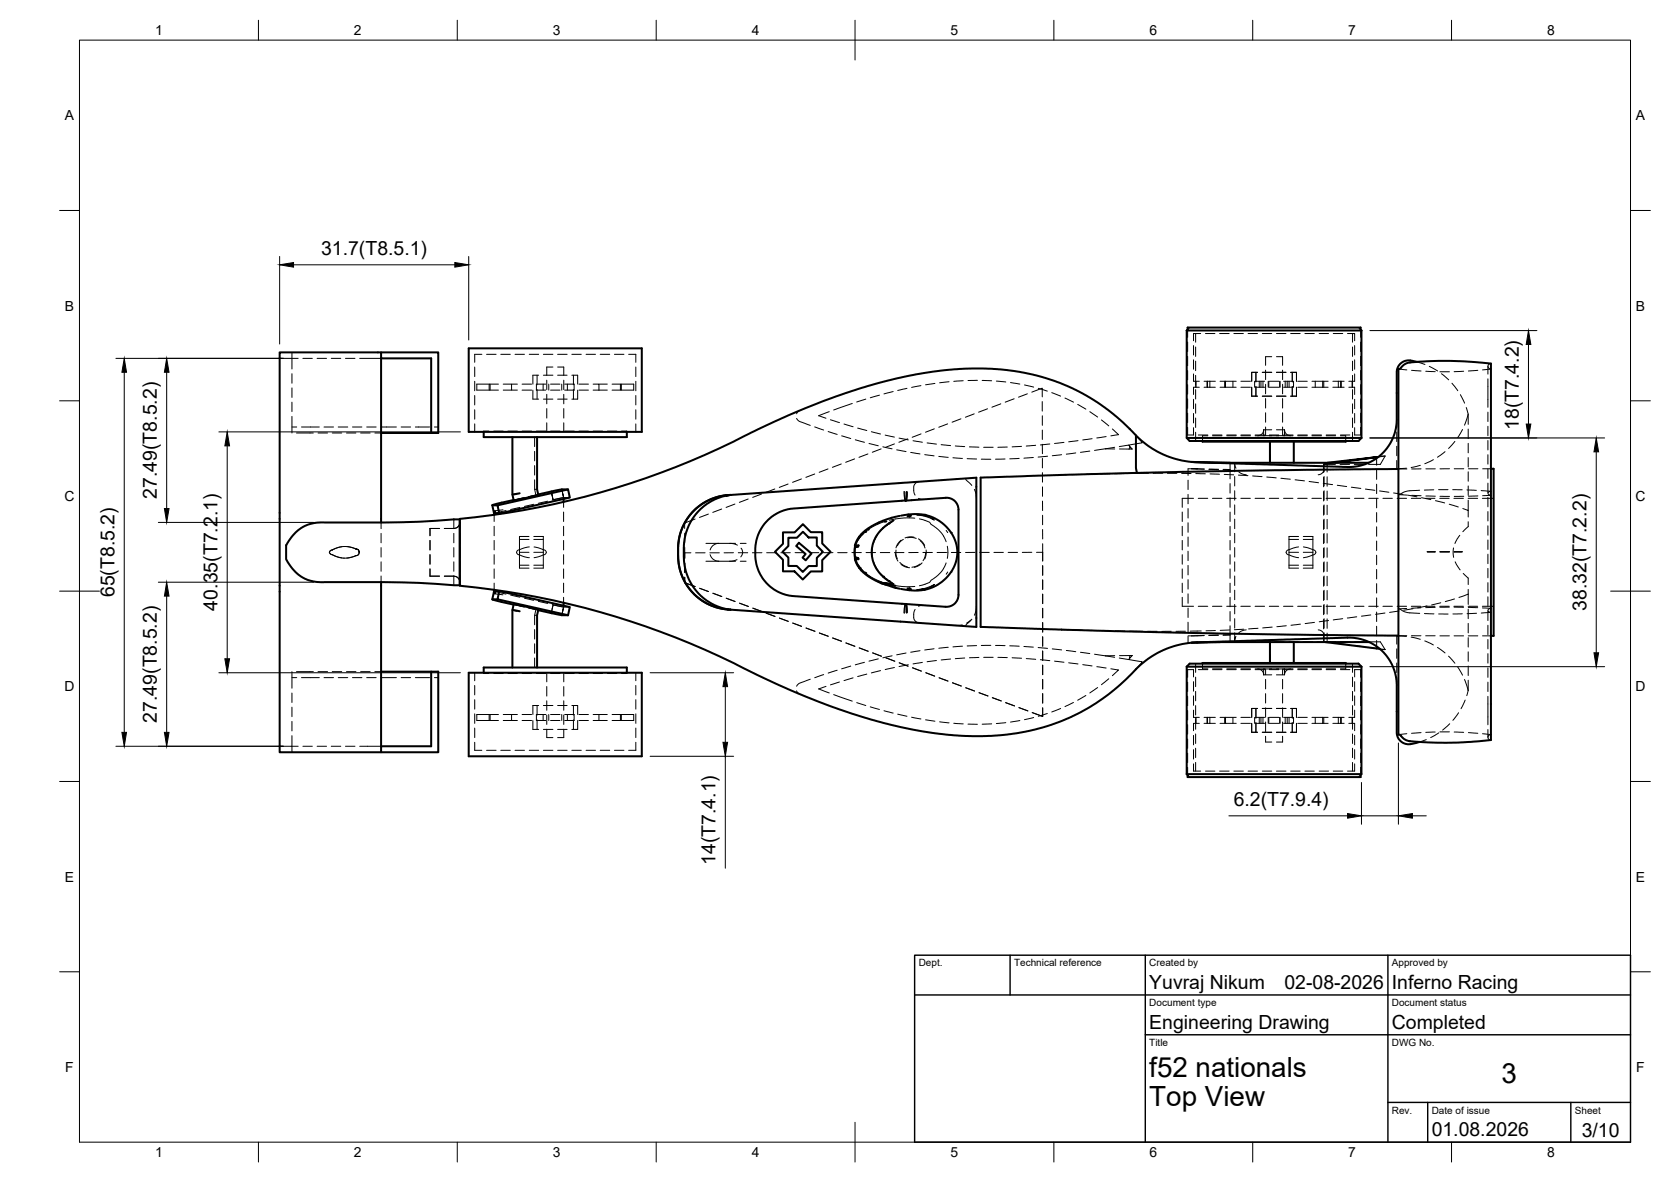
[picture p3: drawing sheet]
<svg xmlns="http://www.w3.org/2000/svg" width="297mm" height="210mm" viewBox="0 0 297 210" stroke-linecap="round" stroke-linejoin="round" font-family="sans-serif">
<!-- layer: Hidden -->
<g fill="none" stroke="#000" stroke-width=".18">
<path d="M211.4 58.2l-.3 .4v1.3M212.5 59.3v1.5M213.4 59.3h-1.3v1.2M214.3 59.3h1.6M216.8 59.3h1.7M219.3 59.3h1.7M221.8 59.3h1.7M224.4 59.3h1.6M226.9 59.3h1.7M229.4 59.3h1.7M231.9 59.3h1.7M234.5 59.3h1.6"/>
<path d="M237 59.3h1.7M239.5 59.3h1.3v1.2M240.4 59.3v1.5M241.5 58.2l.3 .4v1.3M49.7 63.7h3.3M51.9 74v2.9M51.9 75.9h.8M51.9 62.6v3M51.9 66.4v1.7M51.9 68.9v1.7M51.9 71.4v1.7M52.7 76.9h3"/>
<path d="M53.6 75.9h3.2M53.8 63.7h1.7M56.4 63.7h1.6M56.5 76.9h1.7M57.6 75.9h1.7M58.9 63.7h1.7M59.1 76.9h1.6M60.1 75.9h1.7M61.4 63.7h1.7M61.6 76.9h1.7M62.6 75.9h1.7M63.9 63.7h3.8"/>
<path d="M64.1 76.9h1.7M65.2 75.9h1.7M66.6 76.9h1.1M67.7 75.9h2.8M71.3 75.9h1.7M73.8 75.9h2.6M77.2 75.9h.7M84.4 65.2v1.7M84.4 67.7v1.7M84.4 70.3v1.6M84.4 72.8v1.7M84.4 75.3v1.4"/>
<path d="M84.7 68.2h2.4v1.1h-2.4zM85.6 63h-1.2v1.4M86.5 63h1.7M86.9 76.6h-.9v.1M86.9 68.2v1.1M87.1 69.3h1.5M87.1 68.2h1.5M87.8 76.6h1.6M89 63h1.7M89.4 69.3h1.5M89.4 68.2h1.5M90.3 76.6h1.7"/>
<path d="M91.5 63h1.7M92 68.2h-1.1v1.1h1.1M92.8 76.6h1.7M92.8 68.2h1.7M92.8 69.3h1.7M94.1 63h1.6M94.7 69.3v1.6h1M95 77.7v1.6M95.3 76.6h1.7M95.3 68.2h1.7M95.3 69.3h1.7M95.3 68.2v1.1"/>
<path d="M95.5 66.7v1.7M95.5 69.2v1.7M95.7 66.7h-1v1.5M96.5 68.2v1.1M96.6 70.9h1.7M96.6 66.7h1.7M96.6 63h1.7M97.2 67.5v1.7M97.2 70.1v1.6M97.2 72.6v1.7M97.2 75.1v1.5M97.5 68.2v1.1"/>
<path d="M97.9 76.6h1.6M97.9 68.2h1.6M97.9 69.3h1.6M98.3 65.2h-1.1v1.5M99.1 65.2h1.1v1.5M99.1 70.9h1.7M99.1 66.7h1.7M99.1 63h1.7M99.8 68.2v1.1M100.2 67.5v1.7M100.2 70.1v1.6M100.2 72.6v1.7"/>
<path d="M100.2 75.1v1.5M100.4 76.6h1.7M100.4 68.2h1.7M100.4 69.3h1.7M100.8 68.2v1.1M101.6 66.7h1.1v1.5M101.6 63h1.7M101.9 66.7v1.7M101.9 69.2v1.7M102 68.2v1.1M102.7 69.3v1.6h-1.1M102.9 76.6h1.7"/>
<path d="M102.9 68.2h1.7M102.9 69.3h1.7M104.2 63h1.6M105.4 76.6h1.7M105.4 68.2h1.1v1.1M105.4 69.3h1.1M106.5 68.2h1.4M106.5 69.3h1.4M106.7 63h1.7M108 76.6h1.6M108.8 68.2h1.5M108.8 69.3h1.5"/>
<path d="M109.2 63h1.7M110.3 68.2h2.3v1.1h-2.3zM110.4 68.2v1.1M110.5 76.6h.9v.1M111.7 63h1.3v1.4M113 65.2v1.7M113 67.7v1.7M113 70.3v1.6M113 72.8v1.7M113 75.3v1.4M141.6 74.3l.5 .6 1.9 .7M142.2 72.9l-.6 .6"/>
<path d="M144.8 75.8l1.6 .6M147.2 76.7l1.6 .5M147.4 73.1l-1.9 .8 1.3 .4M147.6 74.6l1.6 .5M149.6 77.4l1.6 .5M150 75.3l1.6 .5M151.5 71.7l-3.3 1.1M152 78.1l1.6 .5M152.4 76.1l1.7 .4M153.9 70.9l-1.6 .5M154.5 78.8l1.6 .4M154.9 76.7l1.6 .4"/>
<path d="M156.3 70.2l-1.6 .5M156.6 79.8l-1.6 .6M156.9 79.4l1.7 .3M157.3 77.3l1.7 .4M158.7 69.6l-1.6 .4M159 78.9l-1.6 .6M159.4 79.9l1.6 .3M159.8 77.8l1.6 .4M161.2 69l-1.6 .4M161.3 78l-1.5 .6M162.3 78.3l1.6 .3M163.7 68.5l-1.7 .3"/>
<path d="M163.7 77.1l-1.6 .6M164.8 78.7l1.6 .2M166.1 76.2l-1.6 .6M166.2 68.1l-1.7 .3M167.3 79l1.7 .2M168.4 75.3l-1.5 .6M168.7 67.8l-1.7 .2M169.8 79.2l1.7 .1M170.8 74.4l-1.6 .6M171.2 67.6l-1.7 .2M172.3 79.4l1.7 .1M173.2 73.5l-1.6 .6"/>
<path d="M173.7 67.6h-1.6M174.6 67.6h1.7M174.8 79.5h1.7M175.5 72.6l-1.6 .6M177.1 67.7l1.7 .2M177.9 71.7l-1.6 .6M179 79.4l-1.6 .1M179.6 68l1.7 .2M180.2 70.9l-1.5 .5M181.6 79.3l-1.7 .1M182.1 68.4l1.6 .4M182.6 70l-1.6 .6"/>
<path d="M183.4 69.7l1.8-.7v1.5M184.1 79.1l-1.7 .1M184.5 69l1.6 .5M185.2 71.3v1.7M185.3 78.9v1.7M185.3 73.9v1.7M185.3 76.4v1.7M186.6 78.9l-1.7 .2M186.9 69.8l1.6 .6M189.1 78.6l-1.7 .2M189.3 70.7l1.5 .7M191.5 71.9l1.5 .8"/>
<path d="M191.6 78.3l-1.7 .2M193.7 73.1l1.4 1M194.1 77.9l-1.7 .3M195.8 74.6l1.3 1.1M196.5 79.7l-2 .3M196.5 79.7l1.6 .1M196.6 77.6l-1.7 .2M197.7 76.2l1.1 1-1.4 .2M198.1 79.5l-1.6 .2M199 79.8h1.8M200.6 79.1l-1.7 .2M200.8 79.3l.4 .5h-.4z"/>
<path d="M201.7 77.1l1.3 1.6-2.4 .4 .2 .2M211.1 75.9v1.4h1v-1.3M211.1 60.8v1.7M211.1 63.3v1.7M211.1 65.8v1.7M211.1 68.3v1.7M211.1 70.9v1.7M211.1 73.4v1.7M212.1 66.4v1.3h1.1M212.1 61.4v1.7M212.1 63.9v1.7M212.1 70.9v1.7"/>
<path d="M212.1 73.5v1.6M212.5 61.6v1.7M212.5 64.2v1.7M212.5 66.7v2.1M212.5 69.2v1.7M212.5 71.7v1.7M212.5 74.3v1.7M212.5 76.8v1.5M212.6 67.7v1.1M213 77.3h1.7M213.2 68.8h-1.1v1.3M214 67.7h1"/>
<path d="M214 68.8h1M214.6 67.7v1.1M214.7 77.4h-1v.9M215 68.8h1M215 67.7h1M215 67.7v1.1M215.5 77.3h1.7M215.5 77.4h1.7M216.8 68.8h1M216.8 67.7h1M217.7 67.7v1.1M217.8 67.7h1.9"/>
<path d="M217.8 68.8h1.9M217.8 67.7v1.1M218 77.3h1.7M218 77.4h1.7M219.1 67.7v1.1M220.6 77.3h1.6M220.6 67.7h1.6M220.6 68.8h1.6M220.6 77.4h1.6M222.5 68.8v1.6h1M223 67.7v1.1M223.1 77.3h1.7"/>
<path d="M223.1 67.7h1.7M223.1 68.8h1.7M223.1 77.4h1.7M223.2 66.2v1.6M223.2 68.7v1.7M223.5 66.2h-1v1.5M223.8 67.7v1.1M224.1 67.7v1.1M224.4 66.2h1.6M224.4 70.4h1.6M224.5 67.7v1.1M224.6 76.4v1h1.4"/>
<path d="M224.6 76.4h1.4M224.6 76.4a1.06 1.06 0 0 1-1.1 1M224.9 65.8v1.6M224.9 68.3v1.7M224.9 70.8v1.7M224.9 73.3v1.7M224.9 75.9v1.5M225.4 67.7v1.1M225.5 67.7v1.1M225.6 77.3h1.7M225.6 67.7h1.7M225.6 68.8h1.7"/>
<path d="M225.6 77.4h1.7M225.8 78.5v1.4M226 63.4h-1.1v1.5M226.9 66.2h1.7M226.9 70.4h1.7M226.9 76.4h1.4M226.9 63.4h1.1v1.5M227.4 67.7v1.1M227.5 67.7v1.1M228 65.8v1.6M228 68.3v1.7M228 70.8v1.7"/>
<path d="M228 73.3v1.7M228 75.9v1.5M228.1 77.3h1.7M228.1 67.7h1.7M228.1 68.8h1.7M228.1 77.4h1.7M228.3 76.4v1h-1.4M228.3 76.4a1.09 1.09 0 0 0 1.1 1M228.4 67.7v1.1M228.8 67.7v1.1M229.1 67.7v1.1M229.4 66.2h1v1.5"/>
<path d="M229.7 66.2v1.6M229.7 68.7v1.7M229.9 67.7v1.1M230.4 68.8v1.6h-1M230.7 77.3h1.6M230.7 67.7h1.6M230.7 68.8h1.6M230.7 77.4h1.6M233.2 77.3h1.7M233.2 67.7h1.9M233.2 68.8h1.9M233.2 77.4h1.7"/>
<path d="M233.8 67.7v1.1M235.1 68.8h1M235.1 67.7h1M235.1 67.7v1.1M235.3 67.7v1.1M235.7 77.3h1.7M235.7 77.4h1.7M236.9 68.8h1M236.9 67.7h1M237.9 67.7h1M237.9 68.8h1M237.9 67.7v1.1"/>
<path d="M238.2 77.3h1.7M238.2 77.4h1v.9M238.3 67.7v1.1M239.7 68.8h1.1v1.3M240.4 68.8v-1.1v1.1M240.4 61.6v1.7M240.4 64.2v1.7M240.4 66.7v1.7M240.4 69.2v1.7M240.4 71.7v1.7M240.4 74.3v1.7M240.4 76.8v1.5"/>
<path d="M240.8 66.4v1.3h-1.1M240.8 61.4v1.7M240.8 63.9v1.7M240.8 70.9v1.7M240.8 73.5v1.6M240.8 76v1.3M241.8 75.9v1.4h-1M241.8 60.8v1.7M241.8 63.3v1.7M241.8 65.8v1.7M241.8 68.3v1.7M241.8 70.9v1.7"/>
<path d="M241.8 73.4v1.7M248.3 74.5v1.4M248.3 76.8v1.7M248.3 79.3v1.7M248.6 65.6l1.4 .1M250.9 65.8l1.7 .1M251.8 64.3l1.5 .5M253.4 66h1.7M254 65.1l1.5 .8M255.9 66h1.7M256.2 66.4l1.3 1.1M258.1 68.1l1 1.3"/>
<path d="M258.6 78.4l-1.1 1.3M259.6 70.1l.7 1.5M259.9 76.3l-.8 1.4M260.1 66h-1.6M260.6 72.4a2.99 2.99 0 0 1-.2 2.9l-.1 .2M261 73.6v1.8M261 76.2v1.7M261 78.8v1.7M262.7 65.8l-1.7 .1M264.5 65.1v1.4M264.5 67.3v5.1M264.5 73.2v1.7"/>
<path d="M264.5 75.7v1.7M264.5 78.3v1.6M265 64.6l-.3 .1-.2 .4 .1 .3 .4 .2-1.5 .1M58.5 98.1l.3 .4 .8 .3 1.6 .4M58.6 98.1l.3 .4 1.9 .6M59 97.7l-.3 .2-.1 .2M59 98.5h.1M59.1 97.7l-.3 .1-.2 .3M60.8 97.1l-1.7 .6M61.1 97.1h.1M61.1 99.2h.1M61.6 97.1l1.7 .4-1.5-.4h-.8l-1 .2-.9 .4"/>
<path d="M63.2 97.5a.46 .46 0 0 1 .6 .6l-.1-.4zM63.8 98.1v.3l-.3 .3-1.7 .4-.6 .1M63.9 98.1a.53 .53 0 0 1-.7 .6l-.8 .3-.8 .1M67.7 92.8v1.1M67.7 94.8v1.6M67.7 97.3v1.7M67.7 99.8v1.7M76.4 96v1.7M76.4 98.5v1.7M78.1 93.9h-1.7v1.3M80.7 92.3v1.6M80.7 94.8v1.6"/>
<path d="M80.7 97.3v1.7M80.7 99.8v1.7M81.7 92.8v.4M81.7 92.8a1.06 1.06 0 0 1-1 1.1h-1.7M81.7 92.8v10.6M87.8 90.8v.4M87.8 91.5v1.2M87.8 93.5v1.7M87.8 96v1.7M87.8 98.5v1.7M87.9 91.2h-.1M88.1 90.8h-.3l.1 .4"/>
<path d="M88.1 91.2v-.4v.4M89.4 90.6l-1.6 .2 .1 .4h.2h-.2M89.9 90.7l-2 .5M91.9 87.6l-.8 .3M92 97.8l.3-.1v.9h-.1a.44 .44 0 0 1-.3-.3 .44 .44 0 0 1 .1-.5zM92.3 98.1h1.7M92.3 95.8h1.7M92.4 90.2l-1.6 .3M93.1 88.4l-1.8 .4M93.3 88.4l-2 .5M94 95.3h-1.7v2.4M94.1 97.2l-1.8 .5"/>
<path d="M94.1 99.1l-1.8-.5v2.3h1.7M94.9 89.6l-1.7 .4M94.9 95.3h1.7v5.6h-1.7M94.9 98.1h1.7M94.9 95.8h1.7M94.9 97.2l1.5 .4a.53 .53 0 0 1 .7 .5 .53 .53 0 0 1-.7 .5l-1.5 .5M95 80.2v1.7M95 82.7v1.7M95 85.2v1.7M95 86.9l.2 1.1M95 86.9h.5M95.2 88l-1.1 .2"/>
<path d="M95.2 88h.5M95.7 87.8l-1.8 .5M97.3 89l-1.6 .4M98 87.3l.3 1.5zM100.2 88.7l-.3-1.7 .3 1.4-1.9 .4M100.2 89.2v.9M100.2 91v1.7M100.2 93.5v1.7M100.2 96v1.7M100.2 98.5v1.7M101.3 88.4h-1.1l-2 .5M121.7 94.7v1.7"/>
<path d="M121.7 97.3v1.9M121.7 98.2h1.1M123.5 92.2l-1.8 .7v1M123.6 98.2h1.7M125.5 96.5h5.2M125.5 99.7h5.2M125.9 91.3l-1.6 .6M126.2 98.2h1.7M126.2 98.5a1.56 1.56 0 0 0 1.6 1.2M127.8 96.5a1.56 1.56 0 0 0-1.6 1.2M128.3 90.4l-1.6 .6M129.7 96.5l.7 .1 .7 .3"/>
<path d="M130.4 98.2h-1.7M130.6 89.6l-1.6 .6M131 99.4l-1.3 .3M131.2 98.2h1.7M131.6 96.5h1M131.6 99.7h1M131.7 97.4l.3 .8-.3 .7M133 88.7l-1.6 .6M133.7 98.2h1.7M135.3 87.8l-1.5 .6M136.3 98.2h1.7M137.7 86.9l-1.6 .6"/>
<path d="M138.8 98.2h1.7M140.1 86l-1.6 .6M141.3 98.2h1.7M142.4 85.1l-1.5 .6M143.8 98.2h1.7M144.8 84.2l-1.6 .6M146.4 98.2h1.7M147.2 83.3l-1.6 .6M148.9 98.2h1.7M149.5 82.4l-1.6 .6M151.4 98.2h1.7M151.9 81.5l-1.6 .6"/>
<path d="M152 99.1v.2zM152 97.1v-.1v.1M152 99.4h.1M152 96.9h.1M152.5 96.9h.1M152.7 95.3l-.5 1 .5-.9M153.2 94.8l-.1 .1M153.4 94.8l-.1 .1M153.7 94.5l-.2 .2M153.7 94.5l-1 1.2 .6-.7M153.7 94.5l-1.1 1.3a4.5 4.5 0 0 0 0 4.7l1.1 1.2M153.8 94.4l.7-.6-.8 .7z"/>
<path d="M153.9 98.2h1.7M154.3 80.7l-1.6 .6M155 97.4l.1 1.6M155.3 99.8l.8 1.5M156 95l-.8 1.5M156.2 92.8h.1M156.5 98.2h1.7M157.3 92.7l-1.7 .6-1.2 .7M157.5 93.3h.1M158 93h.1M158 93.1h.1M158.7 92.5h.1"/>
<path d="M158.7 92.5l-2.2 1.9M158.8 92.5h-.1M159 98.2h1.7M159.1 98.1l.1 .8 .4 .8M159.3 97.7v.8l.2 .8M159.9 99.9l.6 .5 .8 .3M160.2 96l-.6 .6-.4 .7M160.2 91.6l-.3 .1M160.6 95.8l-.7 .5-.4 .7M160.7 87.3l.1 1.1 .1 .5M160.7 87.4l.2 1.5M160.7 87.3v.1"/>
<path d="M160.9 88.9h.1M161.3 95.5h.8l.7 .2M161.6 91.4h.1M161.8 91.6l-.1 .1M161.8 91.6h.1M161.9 80.4l1.6 .3M162.5 95.4h-.9l-.7 .2M162.6 92.1l-1.9-.1-2.6 .4M163.2 98.2h-1.7M163.2 95.7l.6 .4 .5 .8M163.3 88.5l.8 .2M163.4 85.6l-.6 .2-.4 .6v1l.2 .6"/>
<path d="M163.4 92.2l1.8 .6 .3 .4 1.1 .8 1.1 1.1 .5 1.1M163.5 96.1l.6 .5 .3 .8M163.8 91.6h.1M163.8 91.6l-.8-.1 1.4 .2 1.7 .7-.3-.2M163.8 91.6l.8 .1M163.9 100l-.8 .6-.6 .2M164 98.2h1.7M164.3 91.5h.1M164.4 80.8l1.6 .2M164.5 98.1l-.1 .8-.3 .7M164.6 97.7v1l-.2 .6M164.6 91.7h.1"/>
<path d="M164.6 91.7l1 .4M165.6 92.1h.1M165.6 92.1l.2 .1M165.7 92.2h.1M165.8 92.2h.1M165.8 92.3h.1M166.6 98.2h1.7M166.9 81.1l1.6 .2M168.2 94.2l.2 .4M168.4 97.1l.1 .7-.1 1.4M169 94.6h.1M169.1 98.2h1.7"/>
<path d="M169.4 81.3l1.7 .1M170.2 85.1h-.3M171.7 85v.3l1 .9M171.9 81.5h1.7M173.2 87l.3 .8v.7M173.3 98.1l-1.7 .1M174.1 98.1h1.7M174.4 81.6h1.7M176.7 98.1h1.6M178.6 81.5l-1.7 .1M179.2 98.1h1.7M181.1 81.4l-1.6 .1"/>
<path d="M183.4 98.1h-1.7M183.7 81.3l-1.7 .1M184.2 98.1h1.1M185.3 81.4v1.7M185.3 84v1.7M185.3 86.5v1.7M185.3 89v1.7M185.3 94.1v1.7M185.3 91.5v1.7M185.3 96.6v3.1M186.2 81.1l-1.7 .1M188.7 80.8l-1.7 .2"/>
<path d="M189.7 84.3l-1.4 .1M191.2 80.5l-1.7 .2M192.2 84.3h-1.7M193.7 80.1l-1.7 .3M194.7 84.2l-1.6 .1M197.3 84.2h-1.7M199.8 84.1l-1.7 .1M201.9 83.1l.2 1h2M202.1 84v.1h-1.5M202.1 84.1h.1M206.7 84.1h-1.7M207.5 84.1h1.7"/>
<path d="M210 84.1h1.7M210.1 98.5v1.7M210.1 96v1.7M210.1 93.5v1.7M210.1 91v1.7M211.2 85.3v1.7M211.2 87.8v1.7M211.2 90.3v1.7M211.2 92.9v1.7M211.2 95.4v1.7M211.2 97.9v1.7M211.8 83.3h-.6v1.2"/>
<path d="M212.1 88.5h-2v1.6M212.5 84.1l1.7 .1M213 88.5h1.7M214.1 83.3h-2.3l2.2 .1M214.9 83.4h1.6M214.9 83.3l1.7 .1M215.1 84.2l1.6 .1M215.5 82.2h.2M215.5 88.5h1.7M217.4 83.4h1.2M217.6 84.3l1.7 .1M218 88.5h1.7"/>
<path d="M218.6 83.4v.1h-1.2M218.6 82.2v1.2M218.6 83.5v1.6M218.6 85.9v1.7M218.6 88.4v1.7M218.6 91v1.7M218.6 93.5v1.7M218.6 96v1.7M218.6 98.5v1.7M219.5 84.7v1.6M219.5 87.2v1.7M219.5 89.7v1.7"/>
<path d="M219.5 92.2v1.7M219.5 94.8v1.6M219.5 97.3v1.7M219.5 99.8v1.7M219.7 83.2l-.2-1v1.6M220.1 84.4l1.7 .1M220.2 83.8l.5 .4 .8 .1M220.5 88.5h1.7M222.6 84.6l1.7 .1M223.1 88.5h1.7M225.2 84.8l1.6 .1M225.6 88.5h1.7"/>
<path d="M225.8 80.8v1.4M227.7 85l1.6 .1M228.1 88.5h1.7M229.1 98.1h1.7M229.1 95.8h1.7M230.2 85.2l1.7 .2M230.6 88.5h1.7M230.8 95.3h-1.7v5.6h1.7M230.8 97.2l-1.6 .4a.5 .5 0 0 0-.6 .5 .5 .5 0 0 0 .6 .5l1.6 .5M231.6 95.3h1.8v5.6h-1.8M231.6 98.1h1.8M231.6 95.8h1.8"/>
<path d="M231.7 97.2l1.1 .2a1.2 1.2 0 0 1 1.1 .8l-.4 .3-1.8 .6M232.7 85.5l1.7 .3M233.2 88.5h1.7M235.2 85.9l1.7 .2M235.3 84.8v1.7M235.3 87.3v1.7M235.3 89.9v1.6M235.3 92.4v1.7M235.3 94.9v1.7M235.3 97.4v1.7M235.3 100v1.6M235.3 83.3a1.06 1.06 0 0 1-1 1"/>
<path d="M235.3 82.2v1.6M235.3 84.7v1.6M235.3 87.2v1.7M235.3 89.7v1.7M235.3 92.2v1.7M235.3 94.8v1.6M235.3 97.3v1.7M235.3 99.8v1.7M235.7 88.5h1.7M235.9 82.2v1.7M235.9 84.7v1.7M235.9 87.2v1.7"/>
<path d="M235.9 89.7v1.7M235.9 92.3v1.7M235.9 94.8v1.7M235.9 97.3v1.7M235.9 99.8v1.7M237.3 82.2l-2 .3 .6-.2M237.3 82.5h-2v1.5M237.7 86.2l1.7 .2M238.2 82.5h1.7M238.2 88.5h1.7M240.2 86.6l1.7 .2M240.7 82.5h1.7"/>
<path d="M240.7 88.5h1.7M242.7 86.9l1.7 .2M243.3 88.5h1.7M244.7 81.2v1.5M244.7 83.5v1.7M244.7 86v1.7M244.7 88.5v1.7M244.7 91.1v1.7M244.7 93.6v1.7M244.7 96.1v1.7M244.7 98.6v1.7M245.2 81h1"/>
<path d="M245.2 87.2l1.7 .3M245.8 88.5h1.7M246.2 81l-1.2 .2M246.2 81l-.9 1.5h-2.1M247.7 87.6l1.7 .2M248.3 81.8v1.4h1.7M248.3 88.5h1.7M250.1 83.3h-1.5M250.2 88l1.6 .3M250.8 88.5h1.7M250.9 88l1.7 .1M252.3 87.1l-2.1 .1-1.6 .7 1.5 .1"/>
<path d="M252.4 82.7l-1.6 .4M252.6 83.3h-1.7M252.7 88.4l1.6 .4M253.4 88.5h1.6M253.4 88.1l1.7 .1M253.4 83.3h1.7M253.7 98h1.4zM253.7 98l1.4 .1M254.8 81.7l-1.6 .7M254.8 87l-1.6 .1M255.1 89l1.7 .4M255.7 87h1.7"/>
<path d="M255.9 88.5h1.7M255.9 88.2h1.7M255.9 98h1.7zM255.9 98.1h1.7M256.8 80.2l-1.3 1M257.6 89.6l1.6 .5M257.6 83.3h-1.7M258.2 87h1.7M258.4 97.3v1.7M258.4 88.5h1.7M258.5 98h1.4zM258.5 83.3h1.7"/>
<path d="M258.6 99.8l.9 1.5M259.5 95.1l-.9 1.5M259.9 98l-1.4 .1M260.2 88.2h-1.7M260.7 87l1.7 .1M260.9 88.5h1.7M261 88.9v1.8l-1-.4M261 92.7a1.2 1.2 0 0 1-.6 1.4l-.4 .4M261 90.7v1.2M261 81.3v1.7M261 83.8v1.7M261 86.3v1.7"/>
<path d="M261 83.3h1.7M262.7 88.1l-1.7 .1M263.3 87.2l1.7 .1-.4 .1-.1 .2 .2 .3 .3 .1-1.5 .1M263.5 88.5h2M263.5 83.3h1.5M264.5 80.8v1.7M264.5 83.3v1.7M264.5 85.8v1.7M264.5 88.4v1.6M264.5 90.9v1.7M264.5 93.4v1.7M264.5 95.9v1.7"/>
<path d="M264.5 98.5v1.6M51.9 119.3v3M52.7 119.3h3M56.5 119.3h1.7M59.1 119.3h1.6M61.6 119.3h1.7M64.1 119.3h1.7M66.6 119.3h1.1M67.7 102.3v1.1M76.4 101.1v1.3h1.7M79 102.4h1.7a1.06 1.06 0 0 1 1 1M80.7 102.3v1.7"/>
<path d="M81.7 103.1v.3M84.4 119.5v1.4M86 119.5v.2h.9M87.8 119.7h1.6M87.8 105l.3 .1h-.2M87.8 101.1v1.7M87.8 103.6v1.2M87.8 105v.5M87.9 105.1l-.1 .4 1.6 .2M87.9 105.1l-.1 .4h.3M87.9 105.1l2 .4M88.1 105.1v.4v-.4"/>
<path d="M90.3 119.7h1.7M90.8 105.7l1.6 .4M91.1 108.4l.8 .2M91.3 107.4l1.8 .4M91.3 107.4l2 .4M92.3 100.4h1.7M92.8 119.7h1.7M93.2 106.3l1.7 .4M93.9 108l1.8 .4M94.1 108l1.1 .3-.2 1v1.7M94.9 100.4h1.7M95 111.8v1.7"/>
<path d="M95 114.4v1.7M95 116.9v1.7M95 109.3h.5M95.2 108.3h.5M95.3 119.7h1.7M95.7 106.8l1.6 .4M97.2 119.7v1.4M97.9 119.7h1.6M98.2 107.4l2 .5M98.3 107.5l-.3 1.4 .3-1.4 1.9 .4v-.3M100.2 107.9h1.1M100.2 107.9l-.3 1.4 .3-1.4"/>
<path d="M100.2 101.1v1.7M100.2 103.6v1.7M100.2 106.1v1M100.2 119.7v1.4M100.4 119.7h1.7M102.9 119.7h1.7M105.4 119.7h1.7M108 119.7h1.6M111.4 119.5v.2h-.9M113 119.5v1.4M121.7 100v1.7M121.7 102.6v.9l1.9 .7"/>
<path d="M124.4 104.5l1.5 .6M126.7 105.4l1.6 .6M129.1 106.3l1.5 .6M131.4 107.2l1.6 .5M133.8 108l1.6 .6M136.2 108.9l1.5 .6M138.5 109.8l1.6 .6M140.9 110.7l1.6 .6M143.3 111.6l1.5 .6M145.6 112.5l1.6 .5M146.4 119.9l-1.6 .5M148 113.3l1.6 .6"/>
<path d="M148.8 119.1l-1.6 .5M150.4 114.2l1.5 .6M151.2 118.3l-1.6 .5M152.7 100.8l-.5-.8 .5 .9M152.7 115.1l1.6 .6M152.9 100.8h.1M152.9 100.8l-.2-.2 .9 1.1 1.1 .8-.7-.5M152.9 100.8l.5 .7M153.6 117.7l-1.6 .4M154.1 119.8l-1.7 .4M154.4 102.2l1 .7 1.9 .7M155.1 116l1.6 .6"/>
<path d="M156.1 117.1l-1.6 .4M156.2 103.4h.1M156.5 119.1l-1.6 .5M156.5 103.6h.1M156.5 103.6h1M156.6 103.6h.1M156.6 102l2.1 1.8M157.2 103.6h.1M157.3 103.6h.1M157.5 116.9l1.5 .6M157.5 103.6h.1M157.5 103.6l.4 .1"/>
<path d="M157.5 102.9h.1M157.7 103.7h.1M157.7 103.7l-.3-.1 .9 .3M157.8 104h.1M157.9 103.7h.1M157.9 103.7l1.1 .4M158 103.3h.1M158 103.8h.1M158 103.2h.1M158.1 103.8l2.5 .4h2M158.2 103.8h.1M158.3 103.9h.1"/>
<path d="M158.3 104.2h.1M158.6 116.5l-1.7 .4M158.6 103.9h.1M158.7 103.8h.1M159 118.6l-1.7 .4M159.8 117.8l1.6 .6M159.9 104.6h.3M160.2 100.3l.6 .4 .9 .2M160.7 108.9h.1M160.9 107.3l-.2 1.6M160.9 107.3h.1M160.9 107.3l-.1 .6-.1 1"/>
<path d="M161 116l-1.6 .3M161.4 118.1l-1.6 .3M161.6 104.9h.1M161.7 104.5l.1 .1M161.8 104.6h.1M162.2 118.6l1.6 .6M162.6 108.3l-.2 .5v1.1l.4 .6 .6 .2M163 104.7l1.4-.2 1.7-.6-1.2 .6zM163.5 115.6l-1.6 .3M163.5 100.2l-.7 .4-.7 .2M163.8 104.7h.1M163.9 117.7l-1.6 .3"/>
<path d="M164.1 107.5l-.8 .2M164.6 119.5l1.5 .6M164.6 104.5h.1M165.7 104.1h.1M165.8 104h.1M166 115.3l-1.6 .2M166.4 117.4l-1.6 .2M168.2 100l-.6 1.2-1 1.1-1.1 .8-.3 .4-1.8 .6M168.4 101.6l-.2 .4M168.5 115l-1.6 .2M169 117.1l-1.7 .1M169 101.6h.1"/>
<path d="M171 111l-1.1 .1h.3M171.1 114.8l-1.7 .1M171.5 116.9l-1.7 .1M172.5 110.2l-.7 .5M172.7 110l-1 1v.2M173.5 107.8v.7l-.3 .8M173.6 114.7l-1.7 .1M174 116.8l-1.7 .1M174.8 116.8h1.7M176.1 114.7h-1.7M176.9 114.7h1.7M177.4 116.8h1.6"/>
<path d="M179.5 114.7l1.6 .1M179.9 116.9h1.7M182 114.9l1.7 .1M182.4 117l1.7 .1M184.5 115l1.7 .2M184.9 117.2l1.7 .2M185.3 100.5v1.7M185.3 103v1.7M185.3 105.6v1.6M185.3 108.1v1.7M185.3 110.6v1.7M185.3 113.1v1.7"/>
<path d="M185.3 115.7v1.6M185.3 118.2v1.7M187 115.3l1.7 .2M187.4 117.5l1.7 .2M188.7 111.9h1.1M189.5 115.6l1.7 .2M189.9 117.8l1.7 .2M190.7 111.9l1.7 .1M192 115.9l1.7 .2M192.4 118.1l1.7 .2M193.2 112h1.7M194.5 116.2l2 .3"/>
<path d="M194.9 118.4l1.7 .3M195.7 112l1.7 .1M196.5 116.5l1.6 .3M197.4 118.8l1.4 .2-1.1 1M198.1 116.5h-1.6M198.2 112.1h1.7M198.9 116.9l1.7 .3M200.8 112.1l2.3 .1M200.8 116.9l-.2 .3 2.4 .4-1.3 1.5M200.8 116.5h.4l-.4 .4zM200.8 116.5h-1.8M204 112.2h1.7"/>
<path d="M208.2 112.2h-1.7M210.1 106.1v1.6h2M210.1 103.6v1.7M210.1 101.1v1.7M210.7 112.1l-1.7 .1M211.2 113h.6M211.2 100.4v1.7M211.2 103v1.7M211.2 105.5v1.7M211.2 108v1.7M211.2 110.5v1.7M211.2 113.1v1.2"/>
<path d="M211.8 113l2.2-.1zM212.5 117.9v1.6M213 107.7h1.7M213 119h1.7M213.5 112.1h-2M213.7 117.9v.9h1M215.5 107.7h1.7M215.5 118.8h1.7M215.5 119h1.7M216 112l-1.7 .1M216.5 112.9h-1.6M216.5 112.8l-1.6 .1"/>
<path d="M216.7 114l-2 .1M217.6 114h1M218 107.7h1.7M218 118.8h1.7M218 119h1.7M218.6 111.9l-1.7 .1M218.6 112.8v1.2l-1.7 .1M218.6 101.1v1.7M218.6 103.6v1.7M218.6 106.1v1.7M218.6 108.6v1.7M218.6 111.2v1.6"/>
<path d="M218.6 112.8l-1.2 .1M218.6 112.7l-1.2 .1M219.5 112.4v1.6l.2-.9M219.5 114h1.2M219.5 102.3v1.7M219.5 104.9v1.7M219.5 107.4v1.7M219.5 109.9v1.7M220.5 107.7h1.7M220.6 118.8h1.6M220.6 119h1.6M221.1 111.8l-1.7 .1"/>
<path d="M221.5 111.9l-.8 .2-.5 .3M221.5 114h1.7M223.1 107.7h1.7M223.1 118.8h1.7M223.1 119h1.7M223.5 118.8a1.06 1.06 0 0 1 1.1 1.1M223.6 111.6l-1.7 .1M224 114l1.7 .1M224.6 119.9h1.4M224.9 118.9v1M225.6 107.7h1.7M225.6 118.8h1.7"/>
<path d="M225.6 119h1.7M225.8 114v1.5M225.8 116.3v1.5M226 118.9h-1.4v1M226.1 111.4l-1.7 .2M226.6 114h1.6M226.9 119.9h1.4M228 118.9v1M228.1 107.7h1.7M228.1 118.8h1.7M228.1 119h1.7M228.6 111.2l-1.7 .1"/>
<path d="M229.1 114h1.7M229.1 100.4h1.7M229.4 118.8a1.06 1.06 0 0 0-1.1 1.1v-1h-1.4M230 114v.1M230.6 107.7h1.7M230.7 118.8h1.6M230.7 119h1.6M231.1 110.9l-1.6 .2M231.6 114h1.7M231.6 100.4h1.8M233.2 107.7h1.7M233.2 118.8h1.7"/>
<path d="M233.2 119h1.7M233.6 110.6l-1.6 .2M234.1 114h3.3M234.3 111.9a1.06 1.06 0 0 1 1 1.1M235.3 112.6v1.4l.3 .1M235.3 102.5v1.7M235.3 105v1.7M235.3 107.5v1.7M235.3 110.1v1.6M235.3 102.3v1.7M235.3 104.9v1.7M235.3 107.4v1.7"/>
<path d="M235.3 109.9v1.7M235.3 112.4v1.6M235.7 107.7h1.7M235.7 118.8h1.7M235.7 119h1.7M235.9 102.4v1.7M235.9 104.9v1.7M235.9 107.4v1.7M235.9 109.9v1.7M235.9 112.5v1.5l1.5 .2M236.1 110.2l-1.6 .3M238.2 114.3l1.7 .3"/>
<path d="M238.2 114h1.7M238.2 107.7h1.7M238.2 119h1.7M238.6 109.9l-1.6 .2M239.2 117.9v.9h-1M240.4 117.9v1.6M240.7 114.7l1.7 .2M240.7 107.7h1.7M240.8 119h1v1.3M240.8 114h1.6M240.8 119v1.3M241.1 109.6l-1.6 .2"/>
<path d="M243.3 107.7h1.7M243.3 114h2l.9 1.4M243.6 109.3l-1.6 .2M244.7 113.8v1.4l-1.5-.2M244.7 101.2v1.7M244.7 103.7v1.7M244.7 106.2v1.7M244.7 108.7v1.7M244.7 111.3v1.7M245.2 115.3l1 .1M245.4 115.4h.8M245.8 107.7h1.7"/>
<path d="M246.2 108.9l-1.7 .2M248.3 115.3v1.7M248.3 117.8v1.7M248.3 107.7h1.7M248.6 112.9h1.4M248.7 108.6l-1.7 .2M250 113.1l-1.7-.1v1.4M250 108.1l-1.4 .1 1.6 .6 2.1 .2M250.8 113.2l1.6 .4M250.8 107.7h1.7M250.9 112.9l1.7 .1M251.1 108.1l-1.6 .3"/>
<path d="M252.5 108l-1.6 .1M253.2 109l1.7 .1M253.2 113.9l1.6 .7M253.4 107.7h1.6M253.4 113h1.7M253.6 107.7l-1.6 .3M255.1 107.9l-1.7 .1M255.5 115l1.3 1M255.7 109.1h1.7M255.9 107.7h1.7M255.9 113h1.7M256.1 107.1l-1.7 .4"/>
<path d="M257.5 116.6l1.1 1.2M257.6 107.9h-1.7M258.4 107.7h1.7M258.4 107.9h1.7M258.4 113h1.7M258.5 106.4l-1.6 .5M259.1 118.5l.8 1.5M259.9 109l-1.7 .1M260.1 101.9l.2 .3a1.17 1.17 0 0 1 .7 1.2v.5M260.9 107.7h1.7M261 105.6l-1.7 .5M261 104.7v.9"/>
<path d="M261 105.6v1.8M261 108.2v1.7M261 110.8v1.6M261 113.3v1.7M261 115.8v1.7M261 118.3v1.7M261 107.9l1.6 .1M261 113h1.7M262.4 109h-1.7M263.5 107.7h2M263.5 108l1.5 .1-.4 .1-.1 .3 .1 .2 .4 .1-1.7 .1M263.5 113h1.5"/>
<path d="M264.5 101v1.7M264.5 103.5v1.7M264.5 106v1.7M264.5 108.6v1.6M264.5 111.1v1.7M264.5 113.6v1.7M264.5 116.1v1.7M264.5 118.7v1.6M49.7 132.6h3.3M51.9 120.4h.8M51.9 123.1v1.7M51.9 125.6v1.7"/>
<path d="M51.9 128.2v1.7M51.9 130.7v2.9M53.6 120.4h3.2M53.8 132.6h1.7M56.4 132.6h1.6M57.6 120.4h1.7M58.9 132.6h1.7M60.1 120.4h1.7M61.4 132.6h1.7M62.6 120.4h1.7M63.9 132.6h3.8M65.2 120.4h1.7"/>
<path d="M67.7 120.4h2.8M71.3 120.4h1.7M73.8 120.4h2.6M77.2 120.4h.7M84.4 131.9v1.4h1.2M84.4 121.8v1.7M84.4 124.3v1.7M84.4 126.8v1.7M84.4 129.4v1.6M84.7 126.9h2.4v1.1h-2.4zM86.5 133.3h1.7M86.9 126.9v1.1"/>
<path d="M87.1 128h1.5M87.1 126.9h1.5M89 133.3h1.7M89.4 128h1.5M89.4 126.9h1.5M90.9 126.9h1.1M90.9 128h1.1M90.9 126.9v1.1M91.5 133.3h1.7M92.8 126.9h1.7M92.8 128h1.7M94.1 133.3h1.6"/>
<path d="M94.7 128v1.6h1M95.3 126.9h1.7M95.3 128h1.7M95.3 126.9v1.1M95.5 125.3v1.7M95.5 127.9v1.7M95.7 125.3h-1v1.6M96.5 126.9v1.1M96.6 125.3h1.7M96.6 129.6h1.7M96.6 133.3h1.7M97.2 129.6v1.4h1.1"/>
<path d="M97.2 122v1.7M97.2 124.5v1.7M97.2 127v1.7M97.5 126.9v1.1M97.9 126.9h1.6M97.9 128h1.6M99.1 125.3h1.7M99.1 129.6h1.7M99.1 133.3h1.7M99.8 126.9v1.1M100.2 129.6v1.4h-1.1M100.2 122v1.7"/>
<path d="M100.2 124.5v1.7M100.2 127v1.7M100.4 126.9h1.7M100.4 128h1.7M100.8 126.9v1.1M101.6 125.3h1.1v1.6M101.6 133.3h1.7M101.9 125.3v1.7M101.9 127.9v1.7M102 126.9v1.1M102.7 128v1.6h-1.1M102.9 126.9h1.7"/>
<path d="M102.9 128h1.7M104.2 133.3h1.6M105.4 126.9h1.1M105.4 128h1.1M106.5 126.9h1.4M106.5 128h1.4M106.5 126.9v1.1M106.7 133.3h1.7M108.8 126.9h1.5M108.8 128h1.5M109.2 133.3h1.7M110.3 126.9h2.3v1.1h-2.3z"/>
<path d="M110.4 126.9v1.1M113 131.9v1.4h-1.3M113 121.8v1.7M113 124.3v1.7M113 126.8v1.7M113 129.4v1.6M141.6 122.7l.6 .6M144 120.7l-1.9 .7-.5 .5M146.8 121.9l-1.3 .5 1.9 .7M148.2 123.4l3.3 1.2M149.2 121.2l-1.6 .5M151.6 120.4l-1.6 .5"/>
<path d="M152.3 124.8l1.6 .5M154.7 125.6l1.6 .4M157.1 126.3l1.6 .4M159.6 126.9l1.6 .4M162 127.4l1.7 .3M164.5 127.9l1.7 .2M166.9 120.4l1.6 .6M167 128.2l1.7 .2M169.3 121.3l1.6 .6M169.5 128.5l1.7 .1M171.6 122.2l1.6 .6M172.1 128.7h1.6"/>
<path d="M174 123.1l1.6 .6M176.3 128.6l-1.7 .1M176.4 124l1.6 .5M178.7 124.8l1.6 .6M178.8 128.4l-1.7 .1M181.1 125.7l1.6 .6M181.3 128l-1.7 .3M183.5 126.6l1.8 .7v-1.5v1.5zM183.7 127.5l-1.6 .4M185.3 120.7v1.7M185.3 123.2v1.7M186.1 126.8l-1.6 .5"/>
<path d="M188.5 125.9l-1.6 .6M190.8 124.8l-1.5 .7M193 123.6l-1.5 .8M195.1 122.2l-1.4 .9M197.1 120.6l-1.3 1M211.1 121.2v1.7M211.1 123.7v1.7M211.1 126.2v1.7M211.1 128.8v1.6M211.1 131.3v1.7M211.1 133.8v1.7M211.1 136.3v1.4l.3 .4"/>
<path d="M212.1 120.3v-1.3h-1v1.3M212.1 135.7v1.3h1.3M212.1 126.2v1.3h1.1M212.1 121.1v1.7M212.1 123.6v1.7M212.1 130.7v1.6M212.1 133.2v1.7M212.5 120.3v1.7M212.5 122.8v1.7M212.5 125.4v1.6M212.5 130.4v1.7M212.5 132.9v1.7"/>
<path d="M212.5 135.5v1.5M212.5 127.5v2.1M212.6 127.5v1M213.2 128.5h-1.1v1.3M214 128.5h1M214 127.5h1M214.3 137h1.6M214.6 127.5v1M215 128.5h1M215 127.5h1M215 127.5v1M216.8 137h1.7"/>
<path d="M216.8 128.5h1M216.8 127.5h1M217.7 127.5v1M217.8 128.5h1.9M217.8 127.5h1.9M217.8 127.5v1M219.1 127.5v1M219.3 137h1.7M220.6 128.5h1.6M220.6 127.5h1.6M221.8 137h1.7M222.5 128.5v1.6h1"/>
<path d="M223 127.5v1M223.1 128.5h1.7M223.1 127.5h1.7M223.2 125.9v1.7M223.2 128.4v1.7M223.5 125.9h-1v1.6M223.8 127.5v1M224.1 127.5v1M224.4 125.9h1.6M224.4 130.1h1.6M224.4 137h1.6M224.5 127.5v1"/>
<path d="M224.9 130.8v1h1.1M224.9 120.7v1.7M224.9 123.2v1.7M224.9 125.8v1.6M224.9 128.3v1.7M225.4 127.5v1M225.5 127.5v1M225.6 128.5h1.7M225.6 127.5h1.7M226.9 125.9h1.7M226.9 130.1h1.7M226.9 137h1.7"/>
<path d="M227.4 127.5v1M227.5 127.5v1M228 130.8v1h-1.1M228 120.7v1.7M228 123.2v1.7M228 125.8v1.6M228 128.3v1.7M228.1 128.5h1.7M228.1 127.5h1.7M228.4 127.5v1M228.8 127.5v1M229.1 127.5v1"/>
<path d="M229.4 125.9h1v1.6M229.4 137h1.7M229.7 125.9v1.7M229.7 128.4v1.7M229.9 127.5v1M230.4 128.5v1.6h-1M230.7 128.5h1.6M230.7 127.5h1.6M231.9 137h1.7M233.2 128.5h1.9M233.2 127.5h1.9M233.8 127.5v1"/>
<path d="M234.5 137h1.6M235.1 128.5h1M235.1 127.5h1M235.1 127.5v1M235.3 127.5v1M236.9 128.5h1M236.9 127.5h1M237 137h1.7M237.9 128.5h1M237.9 127.5h1M237.9 127.5v1M238.3 127.5v1"/>
<path d="M239.7 128.5h1.1v1.3M240.4 127.5v1v-1M240.4 120.3v1.7M240.4 122.8v1.7M240.4 125.4v1.6M240.4 127.9v1.7M240.4 130.4v1.7M240.4 132.9v1.7M240.4 135.5v1.5M240.8 135.7v1.3h-1.3M240.8 126.2v1.3h-1.1M240.8 121.1v1.7"/>
<path d="M240.8 123.6v1.7M240.8 130.7v1.6M240.8 133.2v1.7M241.8 121.2v1.7M241.8 123.7v1.7M241.8 126.2v1.7M241.8 128.8v1.6M241.8 131.3v1.7M241.8 133.8v1.7M241.8 136.3v1.4l-.3 .4M248.3 120.3v1.5M250 130.4l-1.4 .1"/>
<path d="M252.6 130.2l-1.7 .1M253.5 131.4l-1.2 .4M255.1 130.1h-1.7M255.7 130.2l-1.4 .8M255.9 130h1.7M257.7 128.6l-1.3 1.1M258.5 130.1h1.6M259.3 126.6l-1.1 1.4M260.3 120.7l.7 2M260.4 124.4l-.7 1.5M261 122.7l-.3 .9M261 120.9v1.8"/>
<path d="M261 130.2l1.7 .1M263.5 130.4l1.5 .1-.4 .2-.1 .3 .2 .4 .3 .1M264.5 129.6v1.4M264.5 123.7v5.1M264.5 121.2v1.7"/>
</g>
<!-- layer: Visible -->
<g fill="none" stroke="#000" stroke-width=".36">
<path d="M210.9 58.7l.2-.1v-.4h30.7v.4l.2 .1M210.9 58.7h31.1M210.9 58.7v19.1l.5 .5h30.1l.5-.5M242 58.7v19.1M67.7 76.9h8.9v-13.2h-8.9v-1.1h-18v71h18v-1h8.9v-13.3h-8.9M67.7 62.6h10.2v14.3h-1.3M67.7 63.7v29.1M83.3 61.9h30.8v14.8h-30.8zM86 76.7v1h25.4v-1M91.1 77.7v10.2l.2 1 1.3-.2M95.5 77.7v9.2l.2 1.1-3.1 .7M210.9 77.8h31.1"/>
<path d="M213.7 78.3v.2h25.5v-.2M225.7 78.5v3.7M230 78.5v3.7M250.6 64.4l3.1-.2 4.1-.1 7.2 .5v66.9l-3.6 .3-4.5 .2-6.3-.3M250.6 64.4a2.41 2.41 0 0 0-1.7 1l-.3 .2v64.9l.4 .2a2.32 2.32 0 0 0 1.6 1M251.8 64.3l-1.3-.3-.8 .1-.8 .5-.5 .9-.1 .5-.1 9.3-.4 1.8-.7 1.7-1.1 1.4-1.2 1.1-1.5 .9-1.5 .5-1.3 .2-1.7 .1-27.5-1-2.6-.5-2.3-.9-2.3-1.4-2.2-1.8M52.5 94.7l1.1-.9 1.2-.6 1.3-.3 1.6-.1a223.8 223.8 0 0 0 23-.5h1v11.7h-1a193.4 193.4 0 0 0-23-.6l-1.9-.1-1-.3-1-.4-1.3-1-1.4-1.8-.2-.4v-2.5zM87.5 89.8l.3 1.4M87.5 89.8h.9M87.8 91.2v.3M87.8 91.2h.1M87.9 91.2h.8"/>
<path d="M88.4 89.8l12.6-2.8 .3 1.4-12.6 2.8zM91.3 88.8l-3.7 1M92.4 87.6l-1.3 .3M100.2 88.7v.5M101 87h-1.4l-3.9 .8M120.5 98.8a9.5 9.5 0 0 0 8.9 9.5M129.9 87.9l-2 .3-1.9 .7-1.5 .8-1.5 1.4-1.2 1.7-.8 1.6-.4 2.3-.1 2.1M129.9 87.9l43.6-3v26.5l-43.6-3.1M129.9 87.9l-1.6 .2-1.7 .5-1.5 .7-1.5 1.2-1.4 1.5-.9 1.7-.6 1.8-.2 1.8 .1 2.2 .2 1.7 .7 1.8 1.1 1.7 1.3 1.4 1.8 1.1 1.8 .8 1.9 .3M129.9 87.9l-.8 .1 .7-.1-1.6 .4-1.7 .7-1.2 .8-1.3 1.2-1 1.3-.8 1.5-.5 1.8-.2 1.6 .1 2.6 .3 1.6 .6 1.7 .9 1.5 1.5 1.5 1.6 1.2 1.7 .7 1.7 .3M139.2 94.6h2l1.5-1.5 1.4 1.5h2v2l1.5 1.4-1.5 1.5v2h-2l-1.4 1.5-1.5-1.5h-2v-2l-1.5-1.5 1.5-1.4zM140.1 95.5h1.5l1.1-1 1 1h1.5v1.4l1.1 1.1-1.1 1.1v1.5h-1.5l-1 1-1.1-1h-1.5v-1.5l-1-1.1 1-1z"/>
<path d="M142 96.4l2.2 1.9-1 1.2-.6-.4 .6-.7-1.7-1.4zM152 96.9v.2M152 99.4l.2 .6 .5 .9M152 97.1l-.1 1.2 .1 1.1M152 97.2h.1M152 99.1l.1-.1-.1 .4M152 99.2h.6M152.1 99l.4 .1M152.3 99.3h.3M152.6 97l-.6 .1 .1 .1 .4-.1M152.6 96.9h-.3M152.7 95.3l-.4 .7-.3 .9"/>
<path d="M153.1 94.9l-.4 .5M153.3 94.9v.1M153.5 94.7l-.1 .1M157 93.8h.1M157.5 92.6l-.2 .1M158.8 92.5l-1.8 1.3-1.2 1.4-.6 1.4-.3 1.4 .2 1.5 .7 1.6 1.2 1.4 1.8 1.3M159.9 91.7l-2 .5-1.9 .7-1.7 1-1.1 .9M160.9 88.9h.1M161.4 91.4l-1.2 .2M161.4 91.4h.1M161.4 91.4l1.7-.1 1.2 .2 1.3 .4 1.3 .6 1.1 .9 1 1.2 .6 .9 .4 1.4 .2 .9-.2 1.6-.4 1.3-.7 1.1-.8 1-1.4 1.1-1 .5-1.4 .4M161.5 91.7h-.2"/>
<path d="M161.7 91.7h.1M161.8 91.6l-.1 .1M161.8 91.6h.1M161.9 91.5h.1M168.1 88.4l-7.2 .5 .2-.5 .1-1-.1 1-.2 .5-20.2 1.5a7.4 7.4 0 0 0-6.5 7.4l.1 1.9a7.4 7.4 0 0 0 6.8 6.2l19.2 1.4M168.1 88.4a2.12 2.12 0 0 1 2.3 2.2v15.1a2.13 2.13 0 0 1-2.3 2.1l-7.2-.5 .2 .5 .1 1-.1-1-.2-.5M202.1 84l-.2-.9v-5.7l-2.2-2.2-1.7-1.5-3-2.3-2-1.2-2.3-1.2-3.3-1.3-2.7-.9-2.9-.6-2.8-.5-2.9-.2h-3.3l-3.5 .1a94.8 94.8 0 0 0-29.8 8.5l-4.3 2a144 144 0 0 1-53.5 16.1v11.9l2.8 .3a144.1 144.1 0 0 1 50.7 15.8l4.9 2.2 5.6 2.3 5.7 2.1 4 1.2a60.3 60.3 0 0 0 23.6 2.5l3.1-.5 4-1 2.7-.9 3.4-1.6 2.5-1.5 2.4-1.7 2-1.7 3.4-3.2 1.6-1.4 2.3-1.3 2.3-.9 1.4-.4 2.3-.3 27.7-.8 2 .3 1.8 .8 1.7 1.2 1.2 1.4 1 2.1 .4 1.9 .1 9.3 .1 .5 .5 .8 1 .6h.8l1.6-.4M215.5 82.2l-3.7-.1 6.8 .1M215.7 82.2h27.6M235.9 82.2l8.8-1-7.4 1M245 81.2h-.3M248.6 83.3l-38.8 .5-35.5 1.1v26.5l37.7 1.1 36.6 .4"/>
<path d="M265 83.3h.5v29.7h-.5M67.7 103.4v29.2M76.6 119.3h1.3v14.3h-10.2M83.3 119.5h30.8v14.9h-30.8zM86 119.5v-.9h25.4v.9M87.5 106.5h.9M87.6 106.5l3.7 .9M87.8 105l-.3 1.5M87.8 104.8v.2M87.9 105h.8M87.9 105h-.1M88.7 105l12.6 2.9-.3 1.4-12.6-2.8z"/>
<path d="M91.1 118.6v-10.2l.2-1.1 4.4 1-.2 1v9.3M91.1 108.4l1.3 .2M95.7 108.4l4.2 .9h1.1M100.2 107.1v.5M129.4 108.3h.5M152.7 100.8l.7 .9 .8 .6 2.4 1.3M154.2 102.2h.1M156.6 103.6v-.1v.1M156.6 103.6h.1M156.6 103.6l1.3 .1M156.7 103.6l2.5 .8M157.7 103.7l.5 .1"/>
<path d="M157.9 103.8l.4 .1M157.9 103.7h.1M157.9 103.7l1.1 .4M158 103.3h.1M159.2 104.4h.1M159.2 104.4l.7 .2M160.2 104.6l2.3 .3 1.8-.1M160.3 107.3h.7M160.9 107.3h.1M161.3 104.5l.2 .1M161.7 104.5l.1 .1M161.9 104.7v.1"/>
<path d="M164.3 104.8h.1M210.9 118.4h31.1M210.9 118.4l.5-.5h30.1l.5 .5M210.9 118.4v19.1M213.7 117.9v-.1h25.5v.1M214.4 114.1h28.9M214.7 114.1l-2.9 .1 5.1-.1M225.7 114.1v3.7M230 114.1v3.7M235.6 114.1l9.6 1.2M242 118.4v19.1l-.2 .2v.4h-30.7v-.4l-.2-.2M210.9 137.5h31.1"/>
</g>
<g fill="#000">
<circle cx="152" cy="99.4" r=".18"/>
<circle cx="152" cy="97" r=".18"/>
<circle cx="152" cy="99.2" r=".18"/>
<circle cx="153.7" cy="94.5" r=".18"/>
<circle cx="153.8" cy="94.4" r=".18"/>
<circle cx="154.2" cy="94.1" r=".18"/>
<circle cx="161.7" cy="91.7" r=".18"/>
<circle cx="164.3" cy="91.5" r=".18"/>
<circle cx="98" cy="108.9" r=".18"/>
<circle cx="153.7" cy="101.7" r=".18"/>
<circle cx="153.8" cy="101.9" r=".18"/>
<circle cx="156.6" cy="103.6" r=".18"/>
<circle cx="157" cy="102.5" r=".18"/>
<circle cx="157" cy="103.7" r=".18"/>
<circle cx="157.3" cy="103.8" r=".18"/>
<circle cx="158.2" cy="103.8" r=".18"/>
<circle cx="158.3" cy="103.8" r=".18"/>
<circle cx="159" cy="104.1" r=".18"/>
</g>
<!-- layer: BORDER -->
<g fill="none" stroke="#000" stroke-width=".18">
<path d="M14.1 7.1h275.7v195.8h-275.7zM45.9 3.6v3.5M81.3 3.6v3.5M116.6 3.6v3.5M152 3.6v7.1M187.3 3.6v3.5M222.7 3.6v3.5M258 3.6v3.5M10.6 37.4h3.5M289.8 37.4h3.5M10.6 71.2h3.5M289.8 71.2h3.5"/>
<path d="M10.6 105h7.1M286.3 105h7M10.6 138.8h3.5M289.8 138.8h3.5M10.6 172.7h3.5M289.8 172.7h3.5M152 199.4v7.1M45.9 202.9v3.6M81.3 202.9v3.6M116.6 202.9v3.6M187.3 202.9v3.6M222.7 202.9v3.6"/>
<path d="M258 202.9v3.6"/>
</g>
<!-- layer: TITLEBLOCK -->
<path d="M162.6 169.7h127.2v33.2h-127.2zM162.6 176.8h127.2M179.5 169.7v7.1M203.6 169.7v33.2M246.7 169.7v33.2M203.6 183.8h86.2M246.7 195.9h43.1M253.8 195.9v7M279.2 195.9v7" fill="none" stroke="#000" stroke-width=".25"/>
<!-- layer: FD_Dimensions -->
<g fill="none" stroke="#000" stroke-width=".18">
<path d="M49.7 45.6v15.5M52.2 47h28.6M83.3 45.6v14.8M243.5 58.7h29.7M20.6 63.7h29.8M22.1 66.1v64M29.6 66.1v24.2M38.9 76.7h42.9M40.4 79.2v37.8M243.5 77.8h41.7M271.7 61.2v14.1M28.1 92.8h27.7"/>
<path d="M283.7 80.3v35.7M28.1 103.4h27.7M29.6 105.9v24.2M38.9 119.5h42.9M115.6 119.5h14.8M243.5 118.4h41.7M20.6 132.6h29.8M115.6 134.4h14.8M128.9 122v9.9M128.9 134.4v19.9M242 139v7.4M248.6 132v14.4"/>
<path d="M218.4 144.9h21.1M242 144.9h6.6M251 144.9h2.5"/>
</g>
<g fill="#000" stroke="#000" stroke-width=".18">
<path d="M49.7 47l2.5-.4v.9zM80.8 46.6l2.5 .4-2.5 .5zM22.1 63.7l.4 2.4h-.8zM29.6 63.7l.4 2.4h-.8zM40.4 76.7l.4 2.5h-.8zM271.7 58.7l.4 2.5h-.8zM271.3 75.3h.8l-.4 2.5zM29.2 90.3h.8l-.4 2.5zM283.7 77.8l.4 2.5h-.8zM29.6 103.4l.4 2.5h-.8zM40 117h.8l-.4 2.5zM283.3 116h.8l-.4 2.4z"/>
<path d="M21.7 130.1h.8l-.4 2.5zM29.2 130.1h.8l-.4 2.5zM128.9 119.5l.4 2.5h-.8zM128.5 131.9h.8l-.4 2.5zM239.5 144.5l2.5 .4-2.5 .5zM248.6 144.9l2.4-.4v.9z"/>
</g>
<g font-size="4.9">
<text x="204.3" y="191.3">f52 nationals</text>
<text x="204.3" y="196.6">Top View</text>
<text x="266.9" y="192.5">3</text>
</g>
<g font-size="3.5">
<text x="57.1" y="45.3">31.7(T8.5.1)</text>
<text x="270" y="76.4" transform="rotate(-90 270 76.4)">18(T7.4.2)</text>
<text x="27.9" y="88.6" transform="rotate(-90 27.9 88.6)">27.49(T8.5.2)</text>
<text x="20.4" y="106.1" transform="rotate(-90 20.4 106.1)">65(T8.5.2)</text>
<text x="38.7" y="108.5" transform="rotate(-90 38.7 108.5)">40.35(T7.2.1)</text>
<text x="282" y="108.5" transform="rotate(-90 282 108.5)">38.32(T7.2.2)</text>
<text x="27.9" y="128.4" transform="rotate(-90 27.9 128.4)">27.49(T8.5.2)</text>
<text x="219.3" y="143.2">6.2(T7.9.4)</text>
<text x="127.2" y="153.7" transform="rotate(-90 127.2 153.7)">14(T7.4.1)</text>
<text x="204.3" y="175.7">Yuvraj Nikum</text>
<text x="228.3" y="175.7">02-08-2026</text>
<text x="247.4" y="175.7">Inferno Racing</text>
<text x="204.3" y="182.8">Engineering Drawing</text>
<text x="247.4" y="182.8">Completed</text>
<text x="254.5" y="201.9">01.08.2026</text>
<text x="281.1" y="202">3/10</text>
</g>
<g font-size="2.5">
<text x="27.6" y="6.2">1</text>
<text x="62.9" y="6.2">2</text>
<text x="98.3" y="6.2">3</text>
<text x="133.6" y="6.2">4</text>
<text x="169" y="6.2">5</text>
<text x="204.3" y="6.2">6</text>
<text x="239.6" y="6.2">7</text>
<text x="275" y="6.2">8</text>
<text x="11.5" y="21.4">A</text>
<text x="290.7" y="21.4">A</text>
<text x="11.5" y="55.2">B</text>
<text x="290.7" y="55.2">B</text>
<text x="11.5" y="89">C</text>
<text x="290.7" y="89">C</text>
<text x="11.5" y="122.8">D</text>
<text x="290.7" y="122.8">D</text>
<text x="11.5" y="156.6">E</text>
<text x="290.7" y="156.6">E</text>
<text x="11.6" y="190.4">F</text>
<text x="290.8" y="190.4">F</text>
<text x="27.6" y="205.6">1</text>
<text x="62.9" y="205.6">2</text>
<text x="98.3" y="205.6">3</text>
<text x="133.6" y="205.6">4</text>
<text x="169" y="205.5">5</text>
<text x="204.3" y="205.6">6</text>
<text x="239.6" y="205.6">7</text>
<text x="275" y="205.6">8</text>
</g>
<g font-size="1.8">
<text x="163.3" y="171.7">Dept.</text>
<text x="180.2" y="171.7">Technical reference</text>
<text x="204.3" y="171.7">Created by</text>
<text x="247.4" y="171.7">Approved by</text>
<text x="204.3" y="178.7">Document type</text>
<text x="247.4" y="178.7">Document status</text>
<text x="204.3" y="185.8">Title</text>
<text x="247.4" y="185.8">DWG No.</text>
<text x="247.4" y="197.8">Rev.</text>
<text x="254.5" y="197.8">Date of issue</text>
<text x="279.9" y="197.8">Sheet</text>
</g>
</svg>
